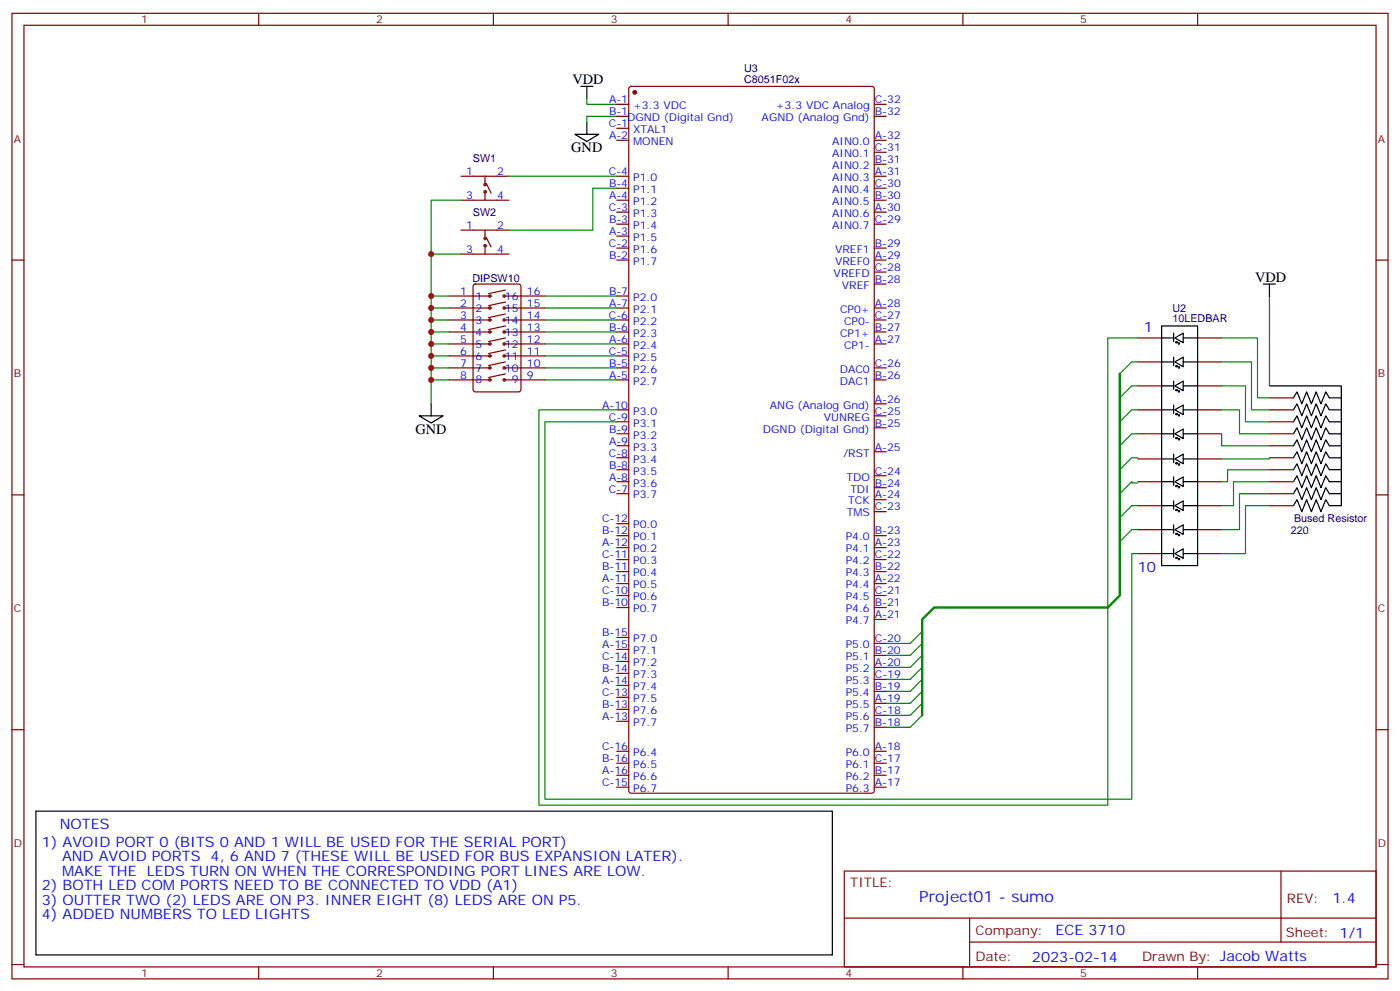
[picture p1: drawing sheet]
<svg xmlns="http://www.w3.org/2000/svg" width="412mm" height="292mm" viewBox="0 0 412 292" stroke-linecap="round" stroke-linejoin="round" font-family="sans-serif">
<g fill="none" stroke="#870000" stroke-width=".35">
<path d="M3.5 3.9h405.4v284.4h-405.4zM7.1 7.4h398.2v277.3h-398.2zM76.2 3.9v3.5M145.3 3.9v3.5M214.5 3.9v3.5M283.6 3.9v3.5M352.8 3.9v3.5M181.7 30.7h3.5M181.7 34.3h3.5M181.7 37.8h3.5M185.4 25.6l.5-.2h70.9l.7 .5v207l-.4 .6-71.2 .1-.6-.5-.1-207zM257.5 30.7h3.6"/>
<path d="M257.5 34.3h3.6M135.8 58.9h14.1M135.8 51.9h14.1M142.9 51.9v2.5M142.9 56.5v2.4M143.2 54l1.4 2.8M181.7 41.3h3.5M181.7 58.9h3.5M181.7 55.4h3.5M181.7 51.9h3.5M257.5 41.3h3.6M257.5 58.9h3.6"/>
<path d="M257.5 55.4h3.6M257.5 51.9h3.6M257.5 48.4h3.6M257.5 44.8h3.6M3.5 76.6h3.6M135.8 67.8h14.1M135.8 74.8h14.1M142.9 67.8v2.4M142.9 72.4v2.4M143.2 69.9l1.4 2.8M181.7 76.6h3.5M181.7 73.1h3.5"/>
<path d="M181.7 69.5h3.5M181.7 66h3.5M181.7 62.5h3.5M257.5 76.6h3.6M257.5 73.1h3.6M257.5 66h3.6M257.5 62.5h3.6M405.3 76.6h3.6M132.3 97.8h12M132.3 94.2h12M132.3 90.7h12M132.3 87.2h12"/>
<path d="M139.6 83.9l.5-.3h12.7l.6 .5 .1 30.6-.5 .6-12.9 .1-.7-.5-.1-30.6zM148.5 97.8h12M148.5 94.2h12M148.5 90.7h12M148.5 87.2h12M148.9 96l-5 1M148.9 92.5l-5 1M148.9 88.9l-5 1.1M148.9 85.4l-5 1.1M148.9 99.5l-5 1.1M181.7 97.8h3.5M181.7 94.2h3.5"/>
<path d="M181.7 90.7h3.5M181.7 87.2h3.5M257.5 97.8h3.6M257.5 94.2h3.6M257.5 90.7h3.6M257.5 83.6h3.6M257.5 80.1h3.6M335.1 99.5h7.1M352.8 99.5h7M132.3 101.3h12M132.3 104.8h12M132.3 108.3h12"/>
<path d="M132.3 111.9h12M148.5 101.3h12M148.5 104.8h12M148.5 108.3h12M148.5 111.9h12M148.9 103l-5 1.1M148.9 106.6l-5 1M148.9 110.1l-5 1.1M181.7 101.3h3.5M181.7 104.8h3.5M181.7 108.3h3.5M181.7 111.9h3.5"/>
<path d="M257.5 101.3h3.6M257.5 108.3h3.6M257.5 111.9h3.6M257.5 118.9h3.6M335.1 113.6h7.1M335.1 106.6h7.1M352.8 113.6h7M352.8 106.6h7M373.9 117.2h7.1M181.7 127.7h3.5M181.7 120.7h3.5M181.7 124.2h3.5"/>
<path d="M181.7 131.3h3.5M181.7 134.8h3.5M181.7 138.3h3.5M257.5 133h3.6M257.5 126h3.6M257.5 122.4h3.6M335.1 135.1h7.1M335.1 127.7h7.1M335.1 120.7h7.1M352.8 135.1h7M352.8 127.7h7M352.8 120.7h7"/>
<path d="M373.9 127.7h7.1M373.9 120.7h7.1M373.9 124.2h7.1M373.9 131.3h7.1M373.9 134.8h7.1M373.9 138.3h7.1M3.5 145.7h3.6M181.7 141.9h3.5M181.7 145.4h3.5M181.7 157.7h3.5M181.7 154.2h3.5M257.5 157.7h3.6"/>
<path d="M257.5 150.7h3.6M257.5 147.1h3.6M257.5 143.6h3.6M257.5 140.1h3.6M335.1 156h7.1M335.1 148.9h7.1M335.1 141.9h7.1M352.8 156h7M352.8 148.9h7M352.8 141.9h7M373.9 148.9h7.1M373.9 141.9h7.1"/>
<path d="M373.9 145.4h7.1M405.3 145.7h3.6M181.7 178.9h3.5M181.7 175.4h3.5M181.7 171.8h3.5M181.7 168.3h3.5M181.7 164.8h3.5M181.7 161.3h3.5M257.5 178.9h3.6M257.5 175.4h3.6M257.5 171.8h3.6M257.5 168.3h3.6"/>
<path d="M257.5 164.8h3.6M257.5 161.3h3.6M335.1 163h7.1M352.8 163h7M181.7 198.3h3.5M181.7 194.8h3.5M181.7 191.2h3.5M181.7 187.7h3.5M257.5 196.5h3.6M257.5 193h3.6M257.5 189.5h3.6M257.5 182.4h3.6"/>
<path d="M3.5 214.9h3.6M181.7 212.4h3.5M181.7 208.9h3.5M181.7 205.4h3.5M181.7 201.8h3.5M257.5 214.2h3.6M257.5 210.6h3.6M257.5 207.1h3.6M257.5 203.6h3.6M257.5 200.1h3.6M405.3 214.9h3.6M181.7 231.8h3.5"/>
<path d="M181.7 228.3h3.5M181.7 224.8h3.5M181.7 221.2h3.5M257.5 231.8h3.6M257.5 228.3h3.6M257.5 224.8h3.6M257.5 221.2h3.6M248.7 256.5h156.6v28.2h-156.6zM377.3 256.5v20.9M248.7 270.4h156.5M285.6 277.4h119.6M285.6 270.4v14.1"/>
<path d="M3.5 284h3.6M76.2 284.7v3.6M145.3 284.7v3.6M214.5 284.7v3.6M283.6 284.7v3.6M352.8 284.7v3.6M405.3 284h3.6"/>
<circle cx="142.9" cy="56.5" r=".35"/>
<circle cx="142.9" cy="54.4" r=".35"/>
<circle cx="142.9" cy="70.2" r=".35"/>
<circle cx="142.9" cy="72.4" r=".35"/>
<circle cx="144.3" cy="97.8" r=".35"/>
<circle cx="144.3" cy="94.2" r=".35"/>
<circle cx="144.3" cy="90.7" r=".35"/>
<circle cx="144.3" cy="87.2" r=".35"/>
<circle cx="148.5" cy="94.2" r=".35"/>
<circle cx="148.5" cy="90.7" r=".35"/>
<circle cx="148.5" cy="87.2" r=".35"/>
<circle cx="148.5" cy="97.8" r=".35"/>
<circle cx="144.3" cy="101.3" r=".35"/>
<circle cx="144.3" cy="104.8" r=".35"/>
<circle cx="144.3" cy="108.3" r=".35"/>
<circle cx="144.3" cy="111.9" r=".35"/>
<circle cx="148.5" cy="104.8" r=".35"/>
<circle cx="148.5" cy="101.3" r=".35"/>
<circle cx="148.5" cy="108.3" r=".35"/>
<circle cx="148.5" cy="111.9" r=".35"/>
</g>
<g fill="none" stroke="#000" stroke-width=".35">
<path d="M169.3 39.5h7.1l-3.5 2.2zM171.1 25.4h3.5M172.9 25.4v3.6M172.9 36v3.5M342.2 96h10.6v70.5h-10.6zM342.2 99.5h3.5M345.7 98.1v2.5M348.5 99.5v-1.4l-2.4 1.4 2.4 1.4v-1.4h4.3M372.2 83.6h3.5M373.9 83.6v3.6M127 118.9v3.5M342.2 113.6h3.5"/>
<path d="M342.2 106.6h3.5M345.7 119.3v2.4M345.7 112.2v2.5M345.7 105.2v2.4M346.8 114.7l-.4 .3h.4l-.4-.3v.3M346.8 107.6l-.4 .4h.4l-.4-.4v.4M346.8 100.6l-.4 .3h.4l-.4-.3v.3M347.1 115v.4h.4M347.1 108v.3h.4M347.1 100.9v.4h.4M347.5 115l-.4 .4M347.5 108l-.4 .3"/>
<path d="M347.5 100.9l-.4 .4M348.5 113.6v-1.4l-2.4 1.4 2.4 1.4v-1.4h4.3M348.5 106.6v-1.4l-2.4 1.4 2.4 1.4v-1.4h4.3M373.9 113.6h21.2v21.2h-3.5l-1.1-1.8-1.4 3.6-1.4-3.6-1.4 3.6-1.4-3.6-1.4 3.6-1.4-3.6-1.1 1.8M381 117.2l1.1-1.8 1.4 3.5 1.4-3.5 1.4 3.5 1.4-3.5 1.4 3.5 1.4-3.5 1.1 1.8h3.5M123.5 122.4h7l-3.5 2.2zM342.2 135.1h3.5M342.2 127.7h3.5M342.2 120.7h3.5M345.7 133.7v2.5M345.7 126.3v2.5M346.8 136.2l-.4 .4h.4l-.4-.4v.4"/>
<path d="M346.8 128.8l-.4 .4h.4l-.4-.4v.4M346.8 121.7l-.4 .4h.4l-.4-.4v.4M347.1 136.6v.3h.4M347.1 129.2v.3h.4M347.1 122.1v.3h.4M347.5 136.6l-.4 .3M347.5 129.2l-.4 .3M347.5 122.1l-.4 .3M348.5 135.1v-1.4l-2.4 1.4 2.4 1.5v-1.5h4.3M348.5 127.7v-1.4l-2.4 1.4 2.4 1.5v-1.5h4.3M348.5 120.7v-1.4l-2.4 1.4 2.4 1.4v-1.4h4.3M381 120.7l1.1-1.8 1.4 3.5 1.4-3.5 1.4 3.5 1.4-3.5 1.4 3.5 1.4-3.5 1.1 1.8h3.5"/>
<path d="M381 124.2l1.1-1.8 1.4 3.6 1.4-3.6 1.4 3.6 1.4-3.6 1.4 3.6 1.4-3.6 1.1 1.8h3.5M381 127.7l1.1-1.7 1.4 3.5 1.4-3.5 1.4 3.5 1.4-3.5 1.4 3.5 1.4-3.5 1.1 1.7h3.5M381 131.3l1.1-1.8 1.4 3.5 1.4-3.5 1.4 3.5 1.4-3.5 1.4 3.5 1.4-3.5 1.1 1.8h3.5M395.1 134.8v3.5h-3.5l-1.1-1.7-1.4 3.5-1.4-3.5-1.4 3.5-1.4-3.5-1.4 3.5-1.4-3.5-1.1 1.7M395.1 138.3v3.6h-3.5l-1.1-1.8-1.4 3.5-1.4-3.5-1.4 3.5-1.4-3.5-1.4 3.5-1.4-3.5-1.1 1.8M342.2 156h3.5M342.2 148.9h3.5M342.2 141.9h3.5M345.7 154.6v2.4M345.7 147.5v2.5M345.7 140.4v2.5M346.8 157l-.4 .4h.4l-.4-.4v.4"/>
<path d="M346.8 150l-.4 .3h.4l-.4-.3v.3M346.8 142.9l-.4 .4h.4l-.4-.4v.4M347.1 157.4v.3h.4M347.1 150.3v.4h.4M347.1 143.3v.3h.4M347.5 157.4l-.4 .3M347.5 150.3l-.4 .4M347.5 143.3l-.4 .3M348.5 156v-1.4l-2.4 1.4 2.4 1.4v-1.4h4.3M348.5 148.9v-1.4l-2.4 1.4 2.4 1.4v-1.4h4.3M348.5 141.9v-1.5l-2.4 1.5 2.4 1.4v-1.4h4.3M395.1 141.9v3.5h-3.5l-1.1-1.8-1.4 3.5-1.4-3.5-1.4 3.5-1.4-3.5-1.4 3.5-1.4-3.5-1.1 1.8"/>
<path d="M395.1 145.4v3.5h-3.5l-1.1-1.8-1.4 3.6-1.4-3.6-1.4 3.6-1.4-3.6-1.4 3.6-1.4-3.6-1.1 1.8M342.2 163h3.5M345.7 161.6v2.5M346.8 164.1l-.4 .3h.4l-.4-.3v.3M347.1 164.4v.4h.4M347.5 164.4l-.4 .4M348.5 163v-1.4l-2.4 1.4 2.4 1.4v-1.4h4.3M10.6 238.9h234.6v42.3h-234.6z"/>
</g>
<g fill="none" stroke="#008700" stroke-width=".35">
<path d="M172.9 29v1.7h8.8M181.7 34.3h-8.8v1.7M135.8 58.9h-8.8v60M149.9 51.9h31.8M181.7 55.4h-7.1v12.4h-24.7M127 74.8h8.8M127 87.2h5.3M127 90.7h5.3M127 94.2h5.3M127 97.8h5.3M160.5 87.2h21.2M160.5 90.7h21.2"/>
<path d="M160.5 94.2h21.2M160.5 97.8h21.2M335.1 99.5h-8.8v137.6h-167.6v-116.4h23M359.8 99.5h10.6v17.7h3.5M373.9 87.2v26.4M127 101.3h5.3M127 104.8h5.3M127 108.3h5.3M127 111.9h5.3M160.5 101.3h21.2M160.5 104.8h21.2M160.5 108.3h21.2"/>
<path d="M160.5 111.9h21.2M335.1 106.6h-1.7l-3.6 3.5M335.1 113.6h-1.7l-3.6 3.6M359.8 106.6h8.9v14.1h5.2M359.8 113.6h7.1v10.6h7M181.7 124.2h-21.2v111.1h172.9v-72.3h1.7M335.1 120.7h-1.7l-3.6 3.5M335.1 127.7h-1.7l-3.6 3.6M335.1 134.8h-1.7l-3.6 3.5M359.8 120.7h5.3v7h8.8M359.8 127.7v3.6h14.1M373.9 134.8v.3h-14.1"/>
<path d="M373.9 138.3h-12.3v3.6h-1.8M335.1 142.2h-1.7v-.3l-3.6 3.5M335.1 148.9h-1.7l-3.6 3.5M335.1 156h-1.7l-3.6 3.5M373.9 141.9h-10.5v7h-3.6M373.9 145.4h-8.8v10.6h-5.3M373.9 148.9h-7v14.1h-7.1M271.6 189.5l-3.5 3.5h-7M271.6 196.5l-3.5 3.6h-7M271.6 193l-3.5 3.5h-7M271.6 185.9l-3.5 3.6h-7M271.6 203.6l-3.5 3.5h-7"/>
<path d="M271.6 210.6l-3.5 3.6h-7M271.6 207.1l-3.5 3.5h-7M271.6 200.1l-3.5 3.5h-7"/>
</g>
<circle cx="187" cy="27.2" r=".53" fill="#870000" stroke="#870000" stroke-width=".35"/>
<path d="M329.8 110.1v65.3l-3.5 3.5h-51.1l-3.6 3.5v28.2" fill="none" stroke="#008700" stroke-width=".71"/>
<g fill="#c00">
<circle cx="127" cy="90.7" r=".88"/>
<circle cx="127" cy="94.2" r=".88"/>
<circle cx="127" cy="97.8" r=".88"/>
<circle cx="127" cy="101.3" r=".88"/>
<circle cx="127" cy="104.8" r=".88"/>
<circle cx="127" cy="108.3" r=".88"/>
<circle cx="127" cy="111.9" r=".88"/>
<circle cx="127" cy="87.2" r=".88"/>
<circle cx="127" cy="74.8" r=".88"/>
</g>
<text font-size="4.6" fill="#00f" x="270.8" y="265.5">Project01 - sumo</text>
<g font-size="4.2">
<text x="168.6" y="24.7">VDD</text>
<text x="168.3" y="44.8">GND</text>
<text x="369.7" y="82.9">VDD</text>
<text x="122.4" y="127.7">GND</text>
</g>
<g font-size="4.2" fill="#00f">
<text x="336.9" y="97.8">1</text>
<text x="335.1" y="168.3">10</text>
<text x="17.6" y="244.2">NOTES</text>
<text x="12.3" y="249.4">1) AVOID PORT 0 (BITS 0 AND 1 WILL BE USED FOR THE SERIAL PORT)</text>
<text x="18.3" y="253.7">AND AVOID PORTS</text>
<text x="18.3" y="257.9">MAKE THE</text>
<text x="43.3" y="257.9">LEDS TURN ON WHEN THE CORRESPONDING PORT LINES ARE LOW.</text>
<text x="62" y="253.7">4, 6 AND 7 (THESE WILL BE USED FOR BUS EXPANSION LATER).</text>
<text x="12.3" y="262.1">2) BOTH LED COM PORTS NEED TO BE CONNECTED TO VDD (A1)</text>
<text x="12.3" y="266.4">3) OUTTER TWO (2) LEDS ARE ON P3. INNER EIGHT (8) LEDS ARE ON P5.</text>
<text x="392.5" y="265.8">1.4</text>
<text x="12.3" y="270.6">4) ADDED NUMBERS TO LED LIGHTS</text>
<text x="310.9" y="275.3">ECE 3710</text>
<text x="304" y="283.1">2023-02-14</text>
</g>
<g font-size="3.9" fill="#800">
<text x="250.5" y="261.1">TITLE:</text>
<text x="379.1" y="265.8">REV:</text>
<text x="287.4" y="275.3">Company:</text>
<text x="378.7" y="275.9">Sheet: 1/1</text>
<text x="287.4" y="283">Date:</text>
<text x="336.4" y="283.1">Drawn By: Jacob Watts</text>
</g>
<g font-size="3.2" fill="#800">
<text x="41.6" y="6.9">1</text>
<text x="110.8" y="6.9">2</text>
<text x="179.9" y="6.9">3</text>
<text x="249.1" y="6.9">4</text>
<text x="318.2" y="6.9">5</text>
<text x="4.1" y="42">A</text>
<text x="405.9" y="42">A</text>
<text x="4.1" y="111.2">B</text>
<text x="405.9" y="111.2">B</text>
<text x="4.1" y="180.3">C</text>
<text x="405.9" y="180.3">C</text>
<text x="4.1" y="249.4">D</text>
<text x="405.9" y="249.4">D</text>
<text x="41.6" y="287.7">1</text>
<text x="110.8" y="287.7">2</text>
<text x="179.9" y="287.7">3</text>
<text x="249.1" y="287.7">4</text>
<text x="318.2" y="287.7">5</text>
</g>
<g font-size="3.2" fill="#000080">
<text x="219.2" y="21.2">U3</text>
<text x="219.2" y="24.4">C8051F02x</text>
<text x="139.3" y="47.8">SW1</text>
<text x="139.3" y="63.6">SW2</text>
<text x="139.2" y="83">DIPSW10</text>
<text x="345.4" y="94.9">10LEDBAR</text>
<text x="345.4" y="91.8">U2</text>
<text x="381.2" y="153.8">Bused Resistor</text>
<text x="380.2" y="157.3">220</text>
</g>
<g font-size="3.2" fill="#00f">
<text x="179.4" y="33.9">B-1</text>
<text x="179.4" y="30.4">A-1</text>
<text x="184.7" y="35.7">DGND (Digital Gnd)</text>
<text x="186.5" y="32.1">+3.3 VDC</text>
<text x="224.4" y="35.7">AGND (Analog Gnd)</text>
<text x="228.5" y="32.1">+3.3 VDC Analog</text>
<text x="257.7" y="33.9">B-32</text>
<text x="257.7" y="30.4">C-32</text>
<text x="179.4" y="37.4">C-1</text>
<text x="179.4" y="41">A-2</text>
<text x="186.5" y="39.2">XTAL1</text>
<text x="257.7" y="41">A-32</text>
<text x="186.5" y="42.7">MONEN</text>
<text x="245.2" y="46.2">AIN0.1</text>
<text x="245.2" y="42.7">AIN0.0</text>
<text x="257.7" y="44.5">C-31</text>
<text x="137.3" y="51.5">1</text>
<text x="146.4" y="51.5">2</text>
<text x="179.4" y="51.5">C-4</text>
<text x="186.5" y="53.3">P1.0</text>
<text x="245.2" y="53.3">AIN0.3</text>
<text x="245.2" y="49.8">AIN0.2</text>
<text x="257.7" y="51.5">A-31</text>
<text x="257.7" y="48">B-31</text>
<text x="137.3" y="58.6">3</text>
<text x="146.4" y="58.6">4</text>
<text x="179.4" y="55.1">B-4</text>
<text x="179.4" y="58.6">A-4</text>
<text x="186.5" y="56.8">P1.1</text>
<text x="245.2" y="56.8">AIN0.4</text>
<text x="257.7" y="58.6">B-30</text>
<text x="257.7" y="55.1">C-30</text>
<text x="179.4" y="62.1">C-3</text>
<text x="179.4" y="65.7">B-3</text>
<text x="186.5" y="63.9">P1.3</text>
<text x="186.5" y="60.4">P1.2</text>
<text x="245.2" y="63.9">AIN0.6</text>
<text x="245.2" y="60.4">AIN0.5</text>
<text x="257.7" y="65.7">C-29</text>
<text x="257.7" y="62.1">A-30</text>
<text x="137.3" y="67.4">1</text>
<text x="146.4" y="67.4">2</text>
<text x="179.4" y="69.2">A-3</text>
<text x="186.5" y="70.9">P1.5</text>
<text x="186.5" y="67.4">P1.4</text>
<text x="245.2" y="67.4">AIN0.7</text>
<text x="137.3" y="74.5">3</text>
<text x="146.4" y="74.5">4</text>
<text x="179.4" y="72.7">C-2</text>
<text x="179.4" y="76.2">B-2</text>
<text x="186.5" y="78">P1.7</text>
<text x="186.5" y="74.5">P1.6</text>
<text x="246" y="78">VREF0</text>
<text x="246" y="74.5">VREF1</text>
<text x="257.7" y="76.2">A-29</text>
<text x="257.7" y="72.7">B-29</text>
<text x="245.6" y="81.5">VREFD</text>
<text x="257.7" y="83.3">B-28</text>
<text x="257.7" y="79.8">C-28</text>
<text x="135.6" y="86.8">1</text>
<text x="140.1" y="88.2">1</text>
<text x="148.7" y="88.2">16</text>
<text x="155.2" y="86.8">16</text>
<text x="179.4" y="86.8">B-7</text>
<text x="186.5" y="88.6">P2.0</text>
<text x="248" y="85.1">VREF</text>
<text x="135.6" y="90.3">2</text>
<text x="135.6" y="93.9">3</text>
<text x="140.1" y="91.8">2</text>
<text x="140.1" y="95.3">3</text>
<text x="148.7" y="95.3">14</text>
<text x="148.7" y="91.8">15</text>
<text x="155.2" y="93.9">14</text>
<text x="155.2" y="90.3">15</text>
<text x="179.4" y="93.9">C-6</text>
<text x="179.4" y="90.3">A-7</text>
<text x="186.5" y="95.6">P2.2</text>
<text x="186.5" y="92.1">P2.1</text>
<text x="247.5" y="92.1">CP0+</text>
<text x="248.6" y="95.6">CP0-</text>
<text x="257.7" y="93.9">C-27</text>
<text x="257.7" y="90.3">A-28</text>
<text x="135.6" y="97.4">4</text>
<text x="135.6" y="100.9">5</text>
<text x="140.1" y="98.8">4</text>
<text x="148.7" y="98.8">13</text>
<text x="155.2" y="100.9">12</text>
<text x="155.2" y="97.4">13</text>
<text x="179.4" y="97.4">B-6</text>
<text x="179.4" y="100.9">A-6</text>
<text x="186.5" y="99.2">P2.3</text>
<text x="247.5" y="99.2">CP1+</text>
<text x="257.7" y="100.9">A-27</text>
<text x="257.7" y="97.4">B-27</text>
<text x="135.6" y="104.5">6</text>
<text x="135.6" y="108">7</text>
<text x="140.1" y="102.3">5</text>
<text x="140.1" y="105.9">6</text>
<text x="148.7" y="105.9">11</text>
<text x="148.7" y="102.3">12</text>
<text x="155.2" y="108">10</text>
<text x="155.2" y="104.5">11</text>
<text x="179.4" y="104.5">C-5</text>
<text x="179.4" y="108">B-5</text>
<text x="186.5" y="106.2">P2.5</text>
<text x="186.5" y="102.7">P2.4</text>
<text x="248.6" y="102.7">CP1-</text>
<text x="257.7" y="108">C-26</text>
<text x="135.6" y="111.5">8</text>
<text x="140.1" y="109.4">7</text>
<text x="140.1" y="112.9">8</text>
<text x="148.7" y="109.4">10</text>
<text x="150.7" y="112.9">9</text>
<text x="155.2" y="111.5">9</text>
<text x="179.4" y="111.5">A-5</text>
<text x="186.5" y="113.3">P2.7</text>
<text x="186.5" y="109.7">P2.6</text>
<text x="247.4" y="113.3">DAC1</text>
<text x="247.4" y="109.7">DAC0</text>
<text x="257.7" y="111.5">B-26</text>
<text x="257.7" y="118.6">A-26</text>
<text x="177.4" y="120.3">A-10</text>
<text x="179.4" y="123.9">C-9</text>
<text x="186.5" y="125.6">P3.1</text>
<text x="186.5" y="122.1">P3.0</text>
<text x="226.8" y="120.3">ANG (Analog Gnd)</text>
<text x="242.7" y="123.9">VUNREG</text>
<text x="257.7" y="125.6">B-25</text>
<text x="257.7" y="122.1">C-25</text>
<text x="179.4" y="127.4">B-9</text>
<text x="179.4" y="130.9">A-9</text>
<text x="186.5" y="129.2">P3.2</text>
<text x="224.8" y="127.4">DGND (Digital Gnd)</text>
<text x="179.4" y="134.4">C-8</text>
<text x="179.4" y="138">B-8</text>
<text x="186.5" y="136.2">P3.4</text>
<text x="186.5" y="132.7">P3.3</text>
<text x="248.5" y="134.4">/RST</text>
<text x="257.7" y="132.7">A-25</text>
<text x="179.4" y="141.5">A-8</text>
<text x="186.5" y="143.3">P3.6</text>
<text x="186.5" y="139.7">P3.5</text>
<text x="249.3" y="141.5">TDO</text>
<text x="257.7" y="143.3">B-24</text>
<text x="257.7" y="139.7">C-24</text>
<text x="179.4" y="145">C-7</text>
<text x="186.5" y="146.8">P3.7</text>
<text x="249.9" y="148.6">TCK</text>
<text x="250.5" y="145">TDI</text>
<text x="257.7" y="146.8">A-24</text>
<text x="177.3" y="153.8">C-12</text>
<text x="186.5" y="155.6">P0.0</text>
<text x="249.4" y="152.1">TMS</text>
<text x="257.7" y="150.3">C-23</text>
<text x="177.4" y="157.4">B-12</text>
<text x="177.4" y="160.9">A-12</text>
<text x="186.5" y="159.1">P0.1</text>
<text x="249.1" y="159.1">P4.0</text>
<text x="257.7" y="160.9">A-23</text>
<text x="257.7" y="157.4">B-23</text>
<text x="177.3" y="164.4">C-11</text>
<text x="177.4" y="168">B-11</text>
<text x="186.5" y="166.2">P0.3</text>
<text x="186.5" y="162.7">P0.2</text>
<text x="249.1" y="166.2">P4.2</text>
<text x="249.1" y="162.7">P4.1</text>
<text x="257.7" y="168">B-22</text>
<text x="257.7" y="164.4">C-22</text>
<text x="177.4" y="171.5">A-11</text>
<text x="186.5" y="173.2">P0.5</text>
<text x="186.5" y="169.7">P0.4</text>
<text x="249.1" y="173.2">P4.4</text>
<text x="249.1" y="169.7">P4.3</text>
<text x="257.7" y="171.5">A-22</text>
<text x="177.3" y="175">C-10</text>
<text x="177.4" y="178.5">B-10</text>
<text x="186.5" y="176.8">P0.6</text>
<text x="249.1" y="176.8">P4.5</text>
<text x="257.7" y="178.5">B-21</text>
<text x="257.7" y="175">C-21</text>
<text x="186.5" y="180.3">P0.7</text>
<text x="249.1" y="183.8">P4.7</text>
<text x="249.1" y="180.3">P4.6</text>
<text x="257.7" y="182.1">A-21</text>
<text x="177.4" y="187.4">B-15</text>
<text x="177.4" y="190.9">A-15</text>
<text x="186.5" y="189.1">P7.0</text>
<text x="249.1" y="190.9">P5.0</text>
<text x="257.7" y="189.1">C-20</text>
<text x="177.3" y="194.4">C-14</text>
<text x="177.4" y="197.9">B-14</text>
<text x="186.5" y="196.2">P7.2</text>
<text x="186.5" y="192.7">P7.1</text>
<text x="249.1" y="197.9">P5.2</text>
<text x="249.1" y="194.4">P5.1</text>
<text x="257.7" y="196.2">A-20</text>
<text x="257.7" y="192.7">B-20</text>
<text x="177.4" y="201.5">A-14</text>
<text x="186.5" y="203.2">P7.4</text>
<text x="186.5" y="199.7">P7.3</text>
<text x="249.1" y="201.5">P5.3</text>
<text x="257.7" y="203.2">B-19</text>
<text x="257.7" y="199.7">C-19</text>
<text x="177.3" y="205">C-13</text>
<text x="177.4" y="208.5">B-13</text>
<text x="186.5" y="206.8">P7.5</text>
<text x="249.1" y="208.5">P5.5</text>
<text x="249.1" y="205">P5.4</text>
<text x="257.7" y="206.8">A-19</text>
<text x="177.4" y="212.1">A-13</text>
<text x="186.5" y="213.8">P7.7</text>
<text x="186.5" y="210.3">P7.6</text>
<text x="249.1" y="215.6">P5.7</text>
<text x="249.1" y="212.1">P5.6</text>
<text x="257.7" y="213.8">B-18</text>
<text x="257.7" y="210.3">C-18</text>
<text x="177.3" y="220.9">C-16</text>
<text x="257.7" y="220.9">A-18</text>
<text x="177.4" y="224.4">B-16</text>
<text x="177.4" y="227.9">A-16</text>
<text x="186.5" y="226.2">P6.5</text>
<text x="186.5" y="222.6">P6.4</text>
<text x="249.1" y="226.2">P6.1</text>
<text x="249.1" y="222.6">P6.0</text>
<text x="257.7" y="227.9">B-17</text>
<text x="257.7" y="224.4">C-17</text>
<text x="177.3" y="231.5">C-15</text>
<text x="186.5" y="233.2">P6.7</text>
<text x="186.5" y="229.7">P6.6</text>
<text x="249.1" y="233.2">P6.3</text>
<text x="249.1" y="229.7">P6.2</text>
<text x="257.7" y="231.5">A-17</text>
</g>
</svg>
